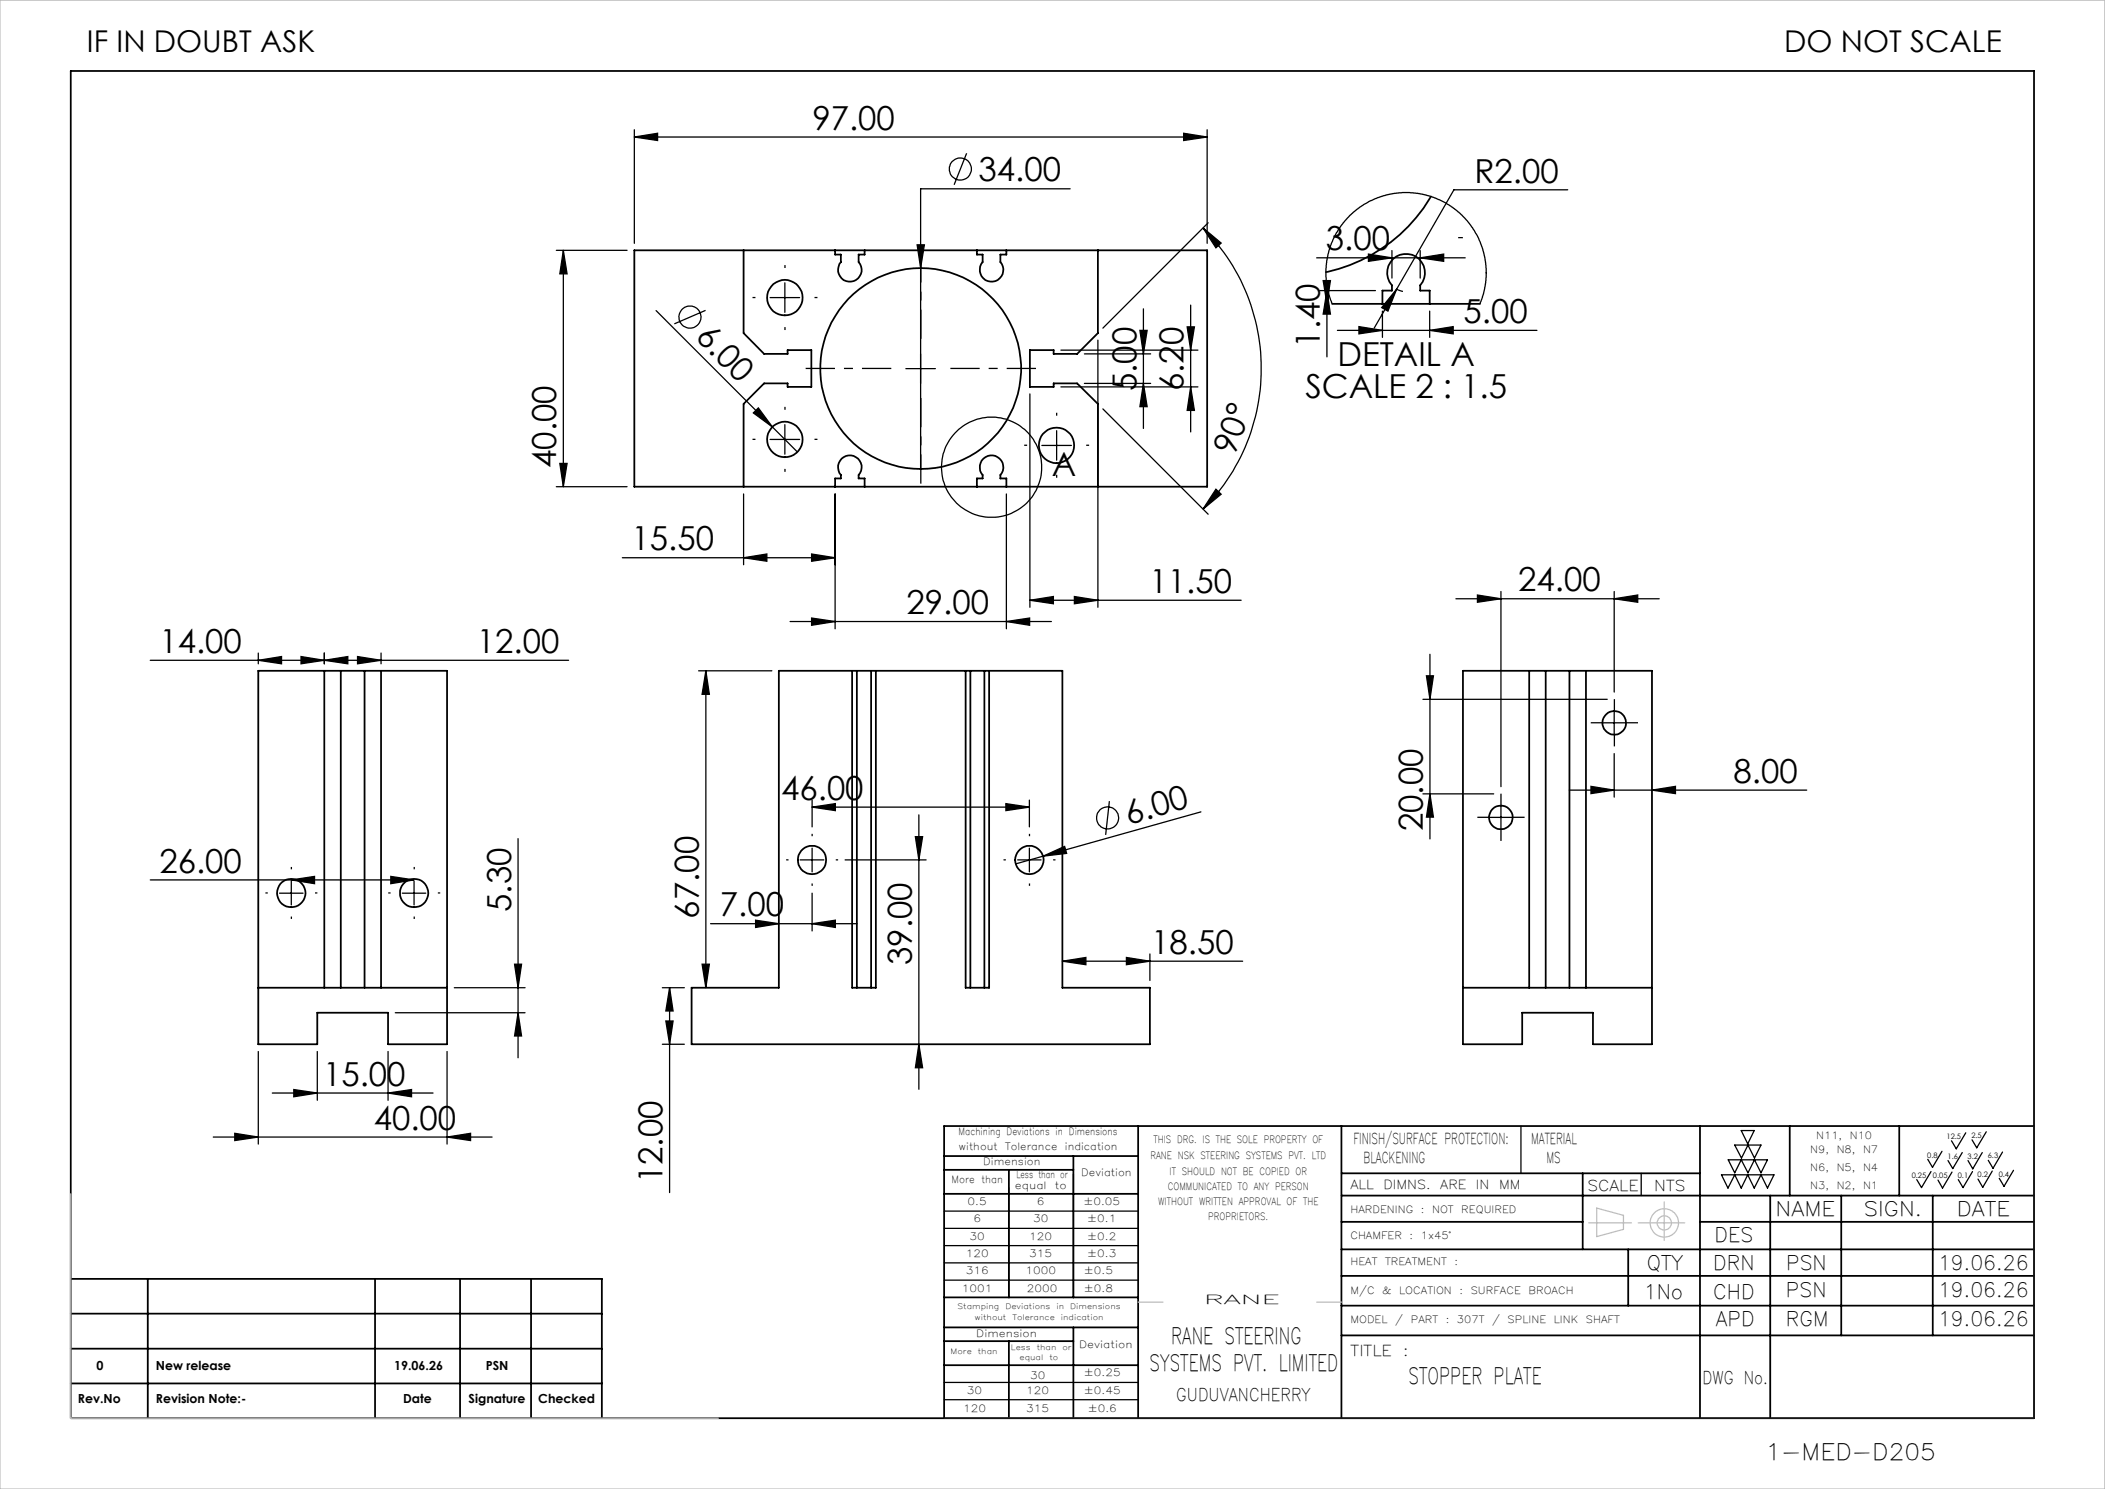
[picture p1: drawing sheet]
<svg xmlns="http://www.w3.org/2000/svg" width="297mm" height="210mm" viewBox="0 0 297 210" stroke-linecap="round" stroke-linejoin="round" font-family="sans-serif">
<g fill="none" stroke="#000" stroke-width=".25">
<path d="M10 10h277v190h-277zM89.5 35.3h80.8v33.3h-80.8zM104.9 35.3v11.7l2.9 2.9h3.3v-.5h3.4v5.2h-3.4v-.5h-3.3l-2.9 2.9v11.6M117.8 35.3v.6h.8v1.1a1.66 1.66 0 0 0 .1 2.3 1.66 1.66 0 0 0 2.3 0 1.66 1.66 0 0 0 .1-2.3v-1.1h.9v-.6M137.8 35.3v.6h.8v1.1a1.66 1.66 0 0 0 .1 2.3 1.66 1.66 0 0 0 2.3 0 1.66 1.66 0 0 0 .1-2.3v-1.1h.9v-.6M154.9 35.3v11.7l-2.9 2.9h-3.3v-.5h-3.4v5.2h3.4v-.5h3.3l2.9 2.9v11.6M201.9 27.7a22.5 22.5 0 0 1-14.8 10.7M188 42.9h20.8M195.1 42.9v-1.9h1.3v-.8a2.66 2.66 0 0 1 .1-3.6 2.66 2.66 0 0 1 3.7 0 2.66 2.66 0 0 1 .2 3.6v.8h1.3v1.9M117.8 68.6v-1.1h.8v-.5a1.66 1.66 0 0 1 .1-2.3 1.66 1.66 0 0 1 2.3 0 1.66 1.66 0 0 1 .1 2.3v.5h.9v1.1M137.8 68.6v-1.1h.8v-.5a1.66 1.66 0 0 1 .1-2.3 1.66 1.66 0 0 1 2.3 0 1.66 1.66 0 0 1 .1 2.3v.5h.9v1.1M36.4 94.6h26.7v52.7h-8.3v-4.5h-10v4.5h-8.4z"/>
<path d="M45.8 94.6v44.7M48.1 94.6v44.7M51.4 94.6v44.7M53.8 94.6v44.7M120.2 94.6v44.7h3.4v-44.7M120.9 94.6h2M120.9 94.6h-11v44.7h-12.3v8h64.6v-8h-12.3v-44.7h-11M120.9 94.6v44.7M122.9 94.6h14M122.9 94.6v44.7M136.2 94.6v44.7h3.4v-44.7M136.9 94.6h2"/>
<path d="M136.9 94.6v44.7M138.9 94.6v44.7M206.4 94.6h26.7v52.7h-8.3v-4.5h-10v4.5h-8.4zM215.8 94.6v44.7M218.1 94.6v44.7M221.4 94.6v44.7M223.8 94.6v44.7M36.4 139.3h26.7M206.4 139.3h26.7M160.6 158.8v41.2M189.3 158.8v41.2M239.9 158.8v41.2"/>
<path d="M252.5 158.8v9.8M268 158.8v9.8M287 158.8h-153.8v41.2M133.2 168.4h27.4M133.2 165h18.2M133.2 163h27.4M142.3 165v18M151.4 163v20M189.3 176.2h97.7M189.3 172.3h34M189.3 179.9h97.7M189.3 168.6h97.7"/>
<path d="M189.3 165.5h50.6M223.3 165.5v10.7M229.7 176.2v7.9M239.9 172.3h47.1M249.8 168.6v31.4M259.8 168.6v19.7M272.7 168.6v19.7M10 195.1h74.9M10 180.4h74.9v19.6M10 185.3h74.9M10 190.2h74.9M20.8 180.4v19.6"/>
<path d="M52.9 180.4v19.6M64.9 180.4v19.6M74.9 180.4v19.6M133.2 189.2h18.2M133.2 192.5h27.4M133.2 187.2h27.4M133.2 183h27.4M142.3 189.2v10.6M151.4 187.2v12.6M189.3 188.3h97.7M189.3 184.1h97.7"/>
<circle cx="110.7" cy="42" r="2.49"/>
<circle cx="129.9" cy="52" r="14.2"/>
<circle cx="110.7" cy="62" r="2.49"/>
<circle cx="149.1" cy="62.8" r="2.51"/>
<circle cx="211.8" cy="115.3" r="1.67"/>
<circle cx="227.8" cy="102" r="1.67"/>
<circle cx="41.1" cy="125.9" r="2"/>
<circle cx="58.4" cy="125.9" r="2"/>
<circle cx="114.6" cy="121.3" r="2"/>
<circle cx="145.2" cy="121.3" r="2"/>
</g>
<g fill="none" stroke="#000" stroke-width=".18">
<path d="M89.5 19.3l3.3-.5v1zM89.5 18.3v16M89.5 19.3h80.8M167 18.8l3.3 .5-3.3 .5zM170.3 18.3v16M78.5 35.3h10M79.5 35.3l.5 3.3h-1zM79.5 35.3v33.3M110.7 39.9v4.2M129.4 34.5h1l-.5 3.3zM136.4 21.6l-1.8 4.5M151 26.6h-21.1v39.5"/>
<path d="M169.7 32.1l2.6 2.2-.7 .7zM169.7 32.1a28.1 28.1 0 0 1 0 39.7M170.5 31.4l-14.9 14.9M185.8 36.4h20.9M186.7 39.6h1l-.5 3.3zM193.1 35.8l3.3 .6-3.3 .5zM196.4 35.3v3.9M200.4 36.4l3.3-.6v1.1zM200.4 35.3v3.9M221.2 26.8h-16.1l-11.2 19.5M92.6 43.8l19.9 19.9M99.6 43.8l-4.5 1.9"/>
<path d="M106.3 58.2l.7-.7 2 2.7zM108.7 42h4.1M110.7 59.9v4.2M127.8 52h4.2M145.3 55.6v30M149.7 49.4h19.3M149.7 54.6h19.3M153 49.9h9.3M153 54.1h9.3M154.9 48v37.6M155.6 57.7l14.9 14.8M160.8 46.6h1.1l-.6 3.3z"/>
<path d="M161.3 54.1l.6 3.3h-1.1zM161.3 43.6v16.8M167.5 46.1h1l-.5 3.3zM168 54.6l.5 3.3h-1zM168 43v17.9M186.2 41h7.9M187.2 41l.5 3.3h-1zM187.2 41v9.3M188 42.9l-.5-1.3-.3-1.5-.1-1v-1.7l.3-1.5 .3-1.2 1.2-2.4 1.1-1.4 1-1 2.1-1.4 2.1-.9 1.3-.3 1.3-.1h1.1l1.7 .2 1.4 .3 1 .4 1.5 .8 1.3 1 1 1 1 1.2 .9 1.6 .4 1.2 .6 2.5v1.7l-.2 1.2-.2 1.2-.5 1.4M188.7 46.6h28.2M191.7 46.1l3.4 .5-3.4 .5zM195.1 43.9v3.7"/>
<path d="M197.1 40.8l-1.3 3.1-.9-.5zM197.1 40.8l.8 .3M201.7 46.6l3.3-.5v1zM201.7 43.9v3.7M78.5 68.6h10M79 65.4h1l-.5 3.2zM87.8 78.7h30M104.9 78.7l3.3-.6v1.1zM104.9 69.7v9.9M108.7 62h4.1M114.5 78.1l3.3 .6-3.3 .5zM117.8 69.7v19"/>
<path d="M142 69.7v19M147 62.8h4.2M149.1 60.7v4.2M171.6 69l.7 .7-2.6 2.1zM21.2 93.1h59M36.4 93.1l3.3-.5v1zM36.4 92.1v1.5M42.5 92.6l3.3 .5-3.3 .5zM45.8 93.1l3.3-.5v1zM45.8 92.1v1.5M50.4 92.6l3.4 .5-3.4 .5zM53.8 92.1v1.5"/>
<path d="M98.6 94.6h10.3M99.6 94.6l.5 3.3h-1zM99.6 94.6v44.7M111.5 87.7h36.8M114.5 87.2l3.3 .5-3.3 .5zM142 87.7l3.3-.5v1zM145.3 84.7l3.3-.6v1.1zM145.3 84.7h29.8M151.6 84.1l3.3 .6-3.3 .5zM200.8 98.6h26M201.3 95.3h.9l-.4 3.3zM201.8 92.3v26"/>
<path d="M205.4 84.4h28.7M208.5 83.9l3.3 .5-3.3 .5zM211.8 83.4v27.5M227.8 84.4l3.3-.5v1zM227.8 83.4v14.2M73.1 118.3v30.9M114.6 113.8l3.3-.5v1zM114.6 112.8v3.8M114.6 119.6v3.4M114.6 113.8h30.6M129.2 118h1l-.6 3.3zM129.6 114.9v38.7"/>
<path d="M141.9 113.3l3.3 .5-3.3 .5zM145.2 112.8v3.8M145.2 119.6v3.4M156.5 113l-.5 4.7M169.4 114.5l-26.1 7.3M200.8 112h9.9M201.8 112l.4 3.2h-.9zM210.1 115.3h3.3M211.8 113.6v3.3M221.4 111.4h33.5M224.5 110.9l3.3 .5-3.3 .5zM226.1 101.9h3.3"/>
<path d="M227.8 100.3v3.3M227.8 106.3v6.1M233.1 111.4l3.3-.5v1zM21.2 124.1h37.2M39.4 126h3.4M41.1 124.1l3.3-.5v1zM41.1 124.3v3.3M55.1 123.6l3.3 .5-3.3 .5zM56.8 126h3.3M58.4 124.3v3.3M64.1 139.3h10M72.6 136h1l-.5 3.3z"/>
<path d="M93.5 139.3h3.1M94.5 139.3l.5 3.3h-1.1zM94.5 139.3v28.9M99.1 136h1l-.5 3.3zM100.3 130.3h20.6M106.6 129.8l3.3 .5-3.3 .5zM112.9 121.3h3.3M114.6 130.3l3.3-.5v1zM114.6 126v5.3M119.2 121.3h11.5M143.6 121.3h3.3M147.2 120.7l3-1.3 .3 1z"/>
<path d="M149.9 135.6l3.3-.6v1.1zM149.9 135.6h25.4M158.9 135l3.3 .6-3.3 .5zM162.2 134.5v3.8M33.1 159.8l3.3 .6-3.3 .5zM36.4 148.3v13.1M38.4 154.2h22.7M41.5 153.7l3.3 .5-3.3 .5zM44.8 148.3v6.9M54.8 154.2l3.3-.5v1zM54.8 148.3v6.9M55.8 142.8h18.3"/>
<path d="M63.1 148.3v13.1M73.1 142.8l.5 3.3h-1zM93.5 147.3h3.1M93.9 144h1.1l-.5 3.3zM129.6 147.3l.6 3.3h-1zM214.6 158.8v6.7M245.7 159.4h1.8l-.9 1.9zM277.4 159.8l-1.4 2.2-.7-1.1M280.2 159.6l-1.3 2.3-.7-1.1M30.1 160.4h39.3M63.1 160.4l3.3-.6v1.1zM133.2 170.8h27.4"/>
<path d="M133.2 175.7h27.4M133.2 173.2h27.4M133.2 178.1h27.4M142.3 167.5v15.5M151.4 165.6v17.4M231.6 165.5v3.1M242.9 165.7h7.4l-.9 1.9-.9-1.9-1 1.9-.9-1.9-.9 1.9-.9-1.9-1 1.9zM243.8 163.6h5.6l-.9 1.8-1-1.8-.9 1.8-.9-1.8-.9 1.8zM244.8 161.5h3.7l-1 1.8-.9-1.8-.9 1.8zM272.5 165.2l-1.4 2.3-.7-1.1M274 162.4l-1.3 2.2-.7-1.1M275.4 165.3l-1.3 2.3-.7-1.2"/>
<path d="M276.9 162.6l-1.4 2.2-.7-1.1M278.3 165.2l-1.3 2.3-.7-1.1M279.7 162.6l-1.4 2.2-.6-1.1M281.1 165.2l-1.3 2.3-.7-1.2M282.5 162.5l-1.3 2.3-.7-1.2M284.1 165.1l-1.3 2.2-.7-1.1M133.2 195h27.4M133.2 197.4h27.4M133.2 180.5h27.4"/>
<circle cx="135.5" cy="23.8" r="1.55"/>
<circle cx="97.3" cy="44.7" r="1.56"/>
<circle cx="139.9" cy="65.9" r="7.1"/>
<circle cx="156.3" cy="115.3" r="1.56"/>
</g>
<g fill="none" stroke="#c0c0c0" stroke-width=".18">
<path d="M0 0h297v210h-297zM10 168.4v31.6h91.4M224.2 172.5h6M225.3 170.4l3.8 1v2l-3.8 1zM231.1 172.5h6.6M234.8 169.5v5.4M160.6 183.6h3.5M185.8 183.6h3.5"/>
<circle cx="234.8" cy="172.5" r="1.01"/>
<circle cx="234.8" cy="172.5" r="2"/>
</g>
<g fill="none" stroke="#000" stroke-width=".18" stroke-dasharray="15.2 1.3 1.3 1.3" stroke-linecap="butt">
<path d="M110.8 37.8v-.4M206.4 33.5h-.7M106.6 42h-.4M110.8 57.8v-.4M110.8 46.1v.4M114.9 42h.4M149.1 58.6v-.4M106.6 62h-.4M110.8 66.1v.4M114.9 62h.4M144.9 62.8h-.4M149.1 67v.4"/>
<path d="M153.3 62.8h.4M114.6 117.9v-.3M145.3 117.9v-.3M210.1 115.3h-1.7M211.8 113.6v-1.7M211.8 116.9v1.7M213.4 115.3h1.7M226.1 101.9h-1.7M227.8 100.3v-1.7M227.8 103.6v1.7M229.4 101.9h1.7M37.8 125.9h-.4"/>
<path d="M41.1 122.6v-.3M41.1 129.3v.3M44.4 125.9h.4M55.1 125.9h-.3M58.4 122.6v-.3M58.4 129.3v.3M61.8 125.9h.3M111.3 121.3h-.4M114.6 124.6v.3M117.9 121.3h.4M141.9 121.3h-.3M145.3 124.6v.3"/>
<path d="M148.6 121.3h.3"/>
</g>
<path d="M125.8 52h-12.1M129.9 47.8v-12.1M129.9 56.1v12.1M134.1 52h12.1" fill="none" stroke="#000" stroke-width=".18" stroke-dasharray="15.2 1.3 1.3 1.3" stroke-dashoffset="11.1" stroke-linecap="butt"/>
<path d="M287 158.8v41.2h-153.8" fill="none" stroke="#191924" stroke-width=".18"/>
<g fill="#000">
<path d="M106.3 58.2l.7-.7 2 2.7zM147.2 120.7l3-1.3 .3 1z"/>
<path d="M193.1 35.8l3.3 .6-3.3 .5zM200.4 36.4l3.3-.6v1.1z"/>
<path d="M171.6 69l.7 .7-2.6 2.1zM169.7 32.1l2.6 2.2-.7 .7z"/>
<path d="M42.5 92.6l3.3 .5-3.3 .5zM36.4 93.1l3.3-.5v1z"/>
<path d="M45.8 93.1l3.3-.5v1zM50.4 92.6l3.4 .5-3.4 .5z"/>
<path d="M99.6 94.6l.5 3.3h-1zM99.1 136h1l-.5 3.3zM94.5 139.3l.5 3.3h-1.1zM93.9 144h1.1l-.5 3.3zM129.2 118h1l-.6 3.3zM129.6 147.3l.6 3.3h-1zM79.5 35.3l.5 3.3h-1zM79 65.4h1l-.5 3.2zM167.5 46.1h1l-.5 3.3zM168 54.6l.5 3.3h-1zM160.8 46.6h1.1l-.6 3.3zM161.3 54.1l.6 3.3h-1.1zM187.2 41l.5 3.3h-1zM186.7 39.6h1l-.5 3.3z"/>
<path d="M145.3 84.7l3.3-.6v1.1zM151.6 84.1l3.3 .6-3.3 .5z"/>
<path d="M114.6 113.8l3.3-.5v1zM141.9 113.3l3.3 .5-3.3 .5zM208.5 83.9l3.3 .5-3.3 .5zM227.8 84.4l3.3-.5v1zM129.4 34.5l.5 3.3 .5-3.3zM89.5 19.3l3.3-.5v1zM167 18.8l3.3 .5-3.3 .5zM114.5 87.2l3.3 .5-3.3 .5zM142 87.7l3.3-.5v1zM104.9 78.7l3.3-.6v1.1zM114.5 78.1l3.3 .6-3.3 .5zM197.1 40.8l-2.2 2.6 .9 .5zM191.7 46.1l3.4 .5-3.4 .5zM201.7 46.6l3.3-.5v1z"/>
<path d="M201.8 112l.4 3.2h-.9zM201.3 95.3h.9l-.4 3.3z"/>
<path d="M224.5 110.9l3.3 .5-3.3 .5zM233.1 111.4l3.3-.5v1z"/>
<path d="M41.1 124.1l3.3-.5v1zM55.1 123.6l3.3 .5-3.3 .5z"/>
<path d="M72.6 136h1l-.5 3.3zM73.1 142.8l.5 3.3h-1z"/>
<path d="M114.6 130.3l3.3-.5v1zM106.6 129.8l3.3 .5-3.3 .5z"/>
<path d="M149.9 135.6l3.3-.6v1.1zM158.9 135l3.3 .6-3.3 .5z"/>
<path d="M54.8 154.2l3.3-.5v1zM41.5 153.7l3.3 .5-3.3 .5z"/>
<path d="M33.1 159.8l3.3 .6-3.3 .5zM63.1 160.4l3.3-.6v1.1z"/>
</g>
<g font-size="4.7">
<text x="114.6" y="18.3">97.00</text>
<text x="138.1" y="25.5">34.00</text>
<text x="208" y="25.7">R2.00</text>
<text x="187.1" y="35.3">3.00</text>
<text x="98" y="47.7" transform="rotate(45 98 47.7)">6.00</text>
<text x="206.5" y="45.6">5.00</text>
<text x="186.2" y="49" transform="rotate(-90 186.2 49)">1.40</text>
<text x="188.7" y="51.6">DETAIL A</text>
<text x="160.3" y="55.2" transform="rotate(-90 160.3 55.2)">5.00</text>
<text x="167" y="55.2" transform="rotate(-90 167 55.2)">6.20</text>
<text x="184.2" y="56.1">SCALE 2 : 1.5</text>
<text x="174.2" y="64.3" transform="rotate(-71 174.2 64.3)">90°</text>
<text x="78.5" y="66" transform="rotate(-90 78.5 66)">40.00</text>
<text x="148.4" y="67.2">A</text>
<text x="89.1" y="77.6">15.50</text>
<text x="162.2" y="83.6">11.50</text>
<text x="214.2" y="83.4">24.00</text>
<text x="127.9" y="86.6">29.00</text>
<text x="22.5" y="92.1">14.00</text>
<text x="67.3" y="92.1">12.00</text>
<text x="110.2" y="112.8">46.00</text>
<text x="244.6" y="110.4">8.00</text>
<text x="159.2" y="116.3" transform="rotate(-16 159.2 116.3)">6.00</text>
<text x="200.8" y="117.2" transform="rotate(-90 200.8 117.2)">20.00</text>
<text x="22.5" y="123.1">26.00</text>
<text x="72.1" y="128.6" transform="rotate(-90 72.1 128.6)">5.30</text>
<text x="98.6" y="129.5" transform="rotate(-90 98.6 129.5)">67.00</text>
<text x="101.6" y="129.3">7.00</text>
<text x="128.7" y="136.1" transform="rotate(-90 128.7 136.1)">39.00</text>
<text x="162.4" y="134.5">18.50</text>
<text x="45.6" y="153.1">15.00</text>
<text x="52.7" y="159.3">40.00</text>
<text x="93.5" y="166.9" transform="rotate(-90 93.5 166.9)">12.00</text>
</g>
<g font-size="4.2">
<text x="12.3" y="7.3">IF IN DOUBT ASK</text>
<text x="251.7" y="7.3">DO NOT SCALE</text>
</g>
<g font-size="3.2">
<text x="165.2" y="189.6">RANE STEERING</text>
<text x="162.2" y="193.4">SYSTEMS PVT. LIMITED</text>
<text x="198.7" y="195.2">STOPPER PLATE</text>
<text x="249.1" y="205.8">1-MED-D205</text>
</g>
<g font-size="2.8">
<text x="250.5" y="171.5">NAME</text>
<text x="263" y="171.5">SIGN.</text>
<text x="276.1" y="171.5">DATE</text>
<text x="232.4" y="179.1">QTY</text>
<text x="241.7" y="179.1">DRN</text>
<text x="241.9" y="175.2">DES</text>
<text x="252" y="179.1">PSN</text>
<text x="273.4" y="179.1">19.06.26</text>
<text x="231.9" y="183.2">1No</text>
<text x="241.7" y="183.2">CHD</text>
<text x="252" y="182.9">PSN</text>
<text x="273.4" y="183">19.06.26</text>
<text x="242.1" y="187.1">APD</text>
<text x="252" y="187.1">RGM</text>
<text x="273.4" y="187.1">19.06.26</text>
</g>
<g font-size="2.5">
<text x="166" y="197.6">GUDUVANCHERRY</text>
<text x="240.2" y="195.2">DWG No.</text>
</g>
<g font-size="2.1">
<text x="190.9" y="161.3">FINISH/SURFACE PROTECTION:</text>
<text x="216" y="161.3">MATERIAL</text>
<text x="192.4" y="164.1">BLACKENING</text>
<text x="218.2" y="164.1">MS</text>
<text x="224" y="168">SCALE</text>
<text x="233.4" y="168">NTS</text>
<text x="190.6" y="191.2">TITLE</text>
<text x="198" y="191.2">:</text>
</g>
<g font-size="1.8">
<text x="190.5" y="167.7">ALL</text>
<text x="195.2" y="167.7">DIMNS.</text>
<text x="203.2" y="167.7">ARE</text>
<text x="208.2" y="167.7">IN</text>
<text x="211.5" y="167.7">MM</text>
<text x="169.9" y="184">RANE</text>
<text x="11" y="197.8">Rev.No</text>
<text x="13.6" y="193.2">0</text>
<text x="22" y="197.8">Revision Note:-</text>
<text x="22" y="193.2">New release</text>
<text x="55.6" y="193.2">19.06.26</text>
<text x="56.9" y="197.8">Date</text>
<text x="66.1" y="197.8">Signature</text>
<text x="68.5" y="193.2">PSN</text>
<text x="75.9" y="197.8">Checked</text>
</g>
<g font-size="1.4">
<text x="135.3" y="160.1">Machining Deviations in Dimensions</text>
<text x="162.8" y="161.2">THIS DRG. IS THE SOLE PROPERTY OF</text>
<text x="256.3" y="160.6">N11,</text>
<text x="261" y="160.6">N10</text>
<text x="134.2" y="166.9">More than</text>
<text x="135.2" y="162.2">without</text>
<text x="138.7" y="164.3">Dimension</text>
<text x="141.8" y="162.2">Tolerance</text>
<text x="143.2" y="167.7">equal</text>
<text x="143.4" y="166.1">Less than or</text>
<text x="148.8" y="167.7">to</text>
<text x="150.2" y="162.2">indication</text>
<text x="152.6" y="165.9">Deviation</text>
<text x="162.3" y="163.5">RANE NSK STEERING SYSTEMS PVT. LTD</text>
<text x="164.8" y="167.8">COMMUNICATED TO ANY PERSON</text>
<text x="165" y="165.7">IT SHOULD NOT BE COPIED OR</text>
<text x="255.4" y="165.1">N6,</text>
<text x="255.4" y="162.7">N9,</text>
<text x="255.4" y="167.7">N3,</text>
<text x="259.1" y="165.1">N5,</text>
<text x="259.1" y="162.7">N8,</text>
<text x="259.1" y="167.7">N2,</text>
<text x="262.9" y="165.1">N4</text>
<text x="262.9" y="162.7">N7</text>
<text x="262.9" y="167.7">N1</text>
<text x="136.5" y="170">0.5</text>
<text x="137.3" y="172.3">6</text>
<text x="145.8" y="172.3">30</text>
<text x="146.3" y="170">6</text>
<text x="152.9" y="170">±0.05</text>
<text x="153.4" y="172.3">±0.1</text>
<text x="163.4" y="170">WITHOUT WRITTEN APPROVAL OF THE</text>
<text x="170.5" y="172.1">PROPRIETORS.</text>
<text x="190.5" y="171">HARDENING</text>
<text x="200.5" y="171">:</text>
<text x="202.1" y="171">NOT</text>
<text x="206.2" y="171">REQUIRED</text>
<text x="136.3" y="179.6">316</text>
<text x="136.3" y="177.3">120</text>
<text x="136.8" y="174.9">30</text>
<text x="144.7" y="179.6">1000</text>
<text x="145.2" y="177.3">315</text>
<text x="145.2" y="174.9">120</text>
<text x="152.9" y="179.6">±0.5</text>
<text x="153.4" y="177.3">±0.3</text>
<text x="153.4" y="174.9">±0.2</text>
<text x="190.5" y="174.7">CHAMFER</text>
<text x="190.5" y="178.4">HEAT</text>
<text x="195.4" y="178.4">TREATMENT</text>
<text x="198.9" y="174.7">:</text>
<text x="200.5" y="174.7">1x45°</text>
<text x="205.2" y="178.4">:</text>
<text x="135.7" y="182.2">1001</text>
<text x="144.9" y="182.2">2000</text>
<text x="152.9" y="182.2">±0.8</text>
<text x="190.5" y="182.5">M/C</text>
<text x="195" y="182.5">&amp;</text>
<text x="197.4" y="182.5">LOCATION</text>
<text x="205.9" y="182.5">:</text>
<text x="207.5" y="182.5">SURFACE</text>
<text x="215.7" y="182.5">BROACH</text>
<text x="137.8" y="188.6">Dimension</text>
<text x="152.3" y="190.1">Deviation</text>
<text x="190.5" y="186.6">MODEL</text>
<text x="196.9" y="186.6">/</text>
<text x="199" y="186.6">PART</text>
<text x="204" y="186.6">:</text>
<text x="205.6" y="186.6">307T</text>
<text x="210.5" y="186.6">/</text>
<text x="212.7" y="186.6">SPLINE</text>
<text x="219.2" y="186.6">LINK</text>
<text x="223.8" y="186.6">SHAFT</text>
<text x="136.4" y="196.6">30</text>
<text x="144.8" y="196.6">120</text>
<text x="145.3" y="194.5">30</text>
<text x="152.9" y="196.6">±0.45</text>
<text x="152.9" y="194.1">±0.25</text>
<text x="135.9" y="199.2">120</text>
<text x="144.8" y="199.2">315</text>
<text x="153.5" y="199.2">±0.6</text>
</g>
<g font-size="1.1">
<text x="274.6" y="160.6">12.5</text>
<text x="278.2" y="160.5">2.5</text>
<text x="269.7" y="166.1">0.25</text>
<text x="271.9" y="163.3">0.8</text>
<text x="272.7" y="166.2">0.05</text>
<text x="274.8" y="163.4">1.6</text>
<text x="276.2" y="166.1">0.1</text>
<text x="277.6" y="163.4">3.2</text>
<text x="279" y="166.1">0.2</text>
<text x="280.5" y="163.4">6.3</text>
<text x="282" y="165.9">0.4</text>
<text x="135.1" y="184.6">Stamping</text>
<text x="141.9" y="184.6">Deviations</text>
<text x="149.1" y="184.6">in</text>
<text x="151" y="184.6">Dimensions</text>
<text x="134.1" y="191">More</text>
<text x="137.5" y="186.1">without</text>
<text x="138" y="191">than</text>
<text x="142.6" y="190.5">Less</text>
<text x="142.8" y="186.1">Tolerance</text>
<text x="143.8" y="191.8">equal</text>
<text x="146.3" y="190.5">than</text>
<text x="148.1" y="191.8">to</text>
<text x="149.7" y="186.1">indication</text>
<text x="149.9" y="190.5">or</text>
</g>
</svg>
